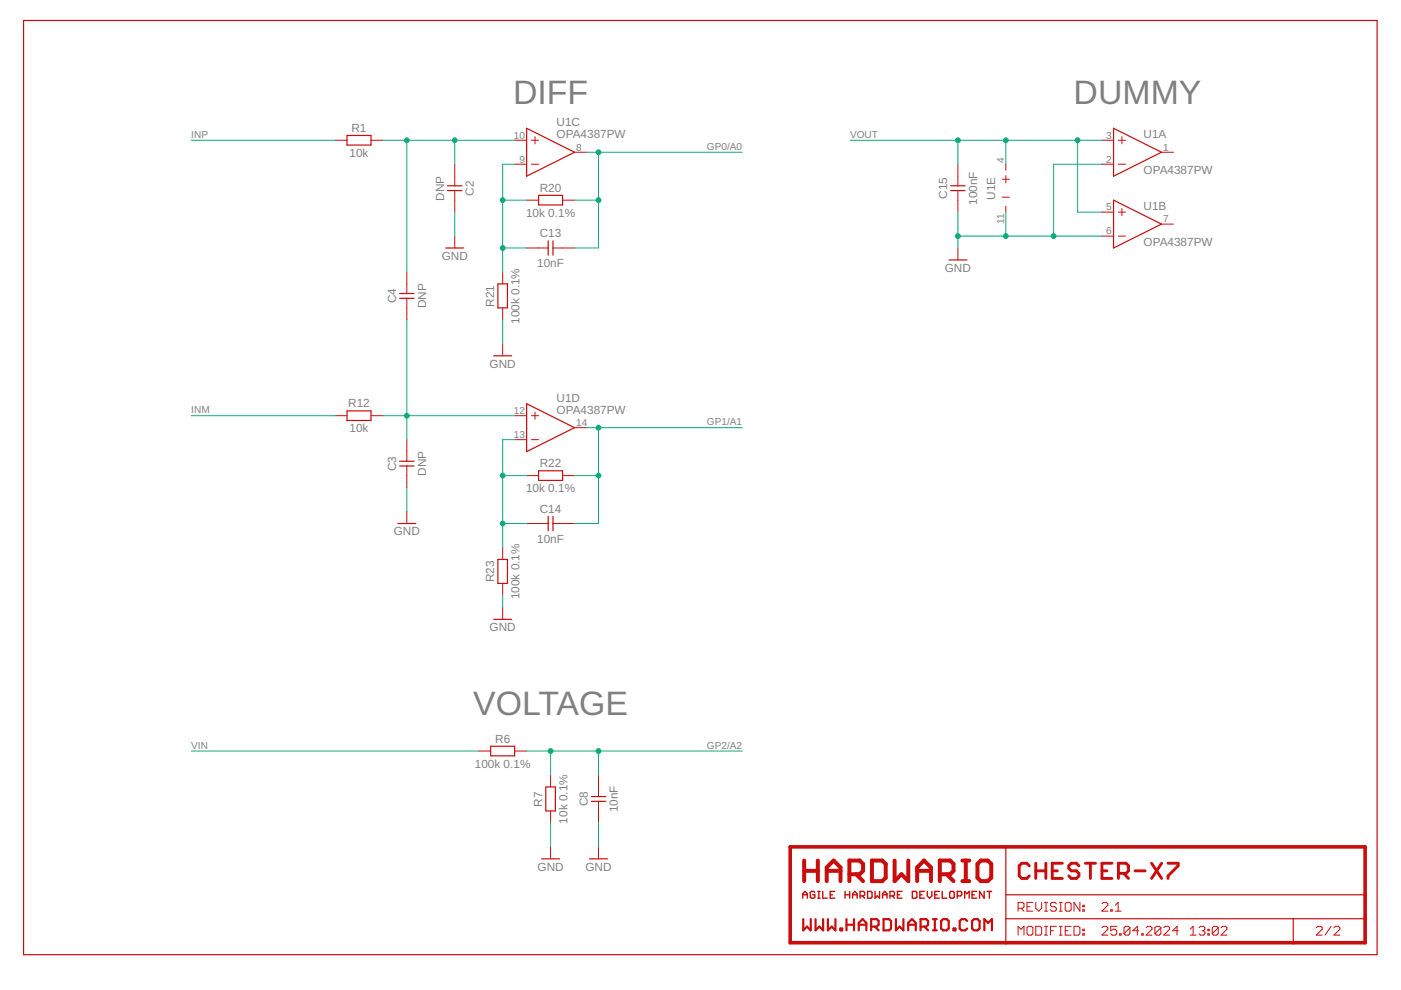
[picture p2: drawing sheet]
<svg xmlns="http://www.w3.org/2000/svg" width="297mm" height="210mm" viewBox="0 0 297 210" stroke-linecap="round" stroke-linejoin="round" font-family="sans-serif">
<g fill="none" stroke="#c90d0c" stroke-width=".61">
<path d="M218.2 183.6l-.5-.6h-1.1l-.5 .6v2.1l.5 .5h1.1l.5-.5M219.6 183v3.2M219.6 184.6h2.1M221.7 183v3.2M223.1 184.6h1.1M225.2 183h-2.1v3.2h2.1M228.7 183.6l-.5-.6h-1.1l-.5 .6v.5l.5 .5h1.1l.5 .6v.5l-.5 .5h-1.1l-.5-.5M230.1 183h2.2M231.2 183v3.2M233.6 184.6h1.1M235.8 183h-2.2v3.2h2.2M237.1 185.2h1.6l.6-.6v-1l-.6-.6h-1.6v3.2"/>
<path d="M238.2 185.2l1.1 1M240.6 184.6h2.2M244.2 183l2.1 3.2M246.3 183l-2.1 3.2M247.6 183h2.2v.6l-2.2 2.1v.5"/>
</g>
<g fill="none" stroke="#c90d0c" stroke-width=".21">
<path d="M71 29.7h2.6M78.7 29.7h2.5M96.4 34.8v4.6M109.1 29.7h2.6M109.1 34.8h2.6M112.7 29.7h1.5M112.7 34.8h1.5M113.4 29v1.5M121.8 32.3h2.6M203.1 34.8v4.6M212.5 38h1.5M213.3 34.8v1.3"/>
<path d="M213.3 37.2v1.6M233.6 29.7h2.5M233.6 34.8h2.5M237.1 29.7h1.5M237.1 34.8h1.5M237.9 29v1.5M246.3 32.3h2.5M86.3 57.7v4.5M96.4 40.4v4.6M96.4 50.1v2.5M106.6 57.7v2.5M111.7 42.4h2.5"/>
<path d="M111.7 52.6h4.5M117.2 52.6h4.6M119.3 42.4h2.5M203.1 40.4v4.6M203.1 52.6v2.5M212.5 41.8h1.5M213.3 43.7v1.3M233.6 45h2.5M233.6 50.1h2.5M237.1 45h1.5M237.1 50.1h1.5M237.9 44.2v1.5"/>
<path d="M246.3 47.5h2.5M86.3 63.2v4.6M106.6 65.3v2.5M106.6 72.9v2.5M71 88.1h2.6M78.7 88.1h2.5M86.3 93.2v4.6M86.3 98.8v4.6M109.1 88.1h2.6M109.1 93.2h2.6M112.7 88.1h1.5M112.7 93.2h1.5"/>
<path d="M113.4 87.4v1.5M121.8 90.7h2.6M86.3 108.5v2.5M106.6 116.1v2.5M111.7 100.8h2.5M111.7 111h4.5M117.2 111h4.6M119.3 100.8h2.5M106.6 123.7v2.5M106.6 128.8v2.5M101.5 159.2h2.5M109.1 159.2h2.6"/>
<path d="M116.7 164.3v2.6M116.7 171.9v2.6M116.7 179.6v2.5M126.9 164.3v4.6M126.9 169.9v4.6M126.9 179.6v2.5M215.9 192.6h.9l.3-.3v-.7l-.3-.3h-.9v1.9M215.9 198.3v-1.9l.6 .6 .6-.6v1.9M216.5 192.6l.6 .6M217.7 196.7l.3-.3h.7l.3 .3v1.3l-.3 .3h-.7l-.3-.3zM217.7 192.3h.7M219 191.3h-1.3v1.9h1.3"/>
<path d="M219.6 196.4h.9l.4 .3v1.3l-.4 .3h-.9zM219.6 191.3v1.3l.6 .6 .7-.6v-1.3M221.5 198.3h.6M221.5 196.4h.6M221.5 193.2h.6M221.5 191.3h.6M221.8 191.3v1.9M221.8 196.4v1.9M222.7 197.3h.7M224 196.4h-1.3v1.9M224 191.6l-.3-.3h-.7l-.3 .3v.3l.3 .4h.7l.3 .3v.3l-.3 .3h-.7l-.3-.3M224.6 198.3h.6"/>
<path d="M224.6 196.4h.6M224.6 193.2h.6M224.6 191.3h.6M224.9 191.3v1.9M224.9 196.4v1.9M225.8 197.3h.7M225.8 191.6l.3-.3h.7l.3 .3v1.3l-.3 .3h-.7l-.3-.3zM227.1 196.4h-1.3v1.9h1.3M227.7 196.4h.9l.4 .3v1.3l-.4 .3h-.9zM229 191.3v1.9l-1.3-1.9v1.9M229.6 198h.3v.3h-.3zM229.6 197h.3v.3h-.3z"/>
<path d="M229.6 192.9h.3v.3h-.3zM229.6 191.9h.3v.4h-.3zM233.6 196.7l.4-.3h.6l.3 .3v.3l-1.3 1.3h1.3M233.6 191.6l.4-.3h.6l.3 .3v.3l-1.3 1.3h1.3M235.5 192.9h.3v.3h-.3zM236.5 193.2h1.2M236.5 191.9l.6-.6v1.9M236.8 196.4h-1.3v.9l.6-.3h.4l.3 .3v.7l-.3 .3h-.7l-.3-.3M237.4 198h.3v.3h-.3zM239.6 196.7v1.3l-.4 .3h-.6l-.3-.3M239.6 196.7l-.4-.3h-.6l-.3 .3v1.3M239.6 196.7l-1.3 1.3"/>
<path d="M241.4 197.3h-1.2l.9-.9v1.9M242.1 198h.3v.3h-.3zM243 196.7l.3-.3h.6l.3 .3v.3l-1.2 1.3h1.2M246.1 196.7v1.3l-.3 .3h-.6l-.3-.3M246.1 196.7l-.3-.3h-.6l-.3 .3v1.3M246.1 196.7l-1.2 1.3M246.7 196.7l.4-.3h.6l.3 .3v.3l-1.3 1.3h1.3M249.9 197.3h-1.3l1-.9v1.9M252.3 198.3h1.3M252.3 197l.7-.6v1.9M254.2 196.7l.3-.3h.7l.3 .3v.3l-.3 .3M254.8 197.3h.4"/>
<path d="M255.2 197.3l.3 .4v.3l-.3 .3h-.7l-.3-.3M256.1 198h.3v.3h-.3zM256.1 197h.3v.3h-.3zM258.3 196.7v1.3l-.3 .3h-.7l-.3-.3M258.3 196.7l-.3-.3h-.7l-.3 .3v1.3M258.3 196.7l-1.3 1.3M258.9 196.7l.3-.3h.6l.3 .3v.3l-1.2 1.3h1.2M279.1 196.7l.3-.3h.6l.3 .3v.3l-1.2 1.3h1.2M282.2 196.4l-1.3 1.9M282.8 196.7l.3-.3h.7l.3 .3v.3l-1.3 1.3h1.3"/>
</g>
<path d="M167.5 179.6h121.9v20.3h-121.9z" fill="none" stroke="#c90d0c" stroke-width=".76"/>
<g fill="none" stroke="#c90d0c" stroke-width=".25">
<path d="M5 4.3h287v198.1h-287zM73.6 28.7h5.1v2.1h-5.1zM94.9 39.4h3M111.7 27.2l10.1 5.1-10.1 5.1zM201.6 39.4h3M236.1 27.2l10.2 5.1-10.2 5.1zM94.5 52.6h3.8M94.9 40.4h3M114.2 41.4h5.1v2.1h-5.1zM116.2 51.1v3M117.2 51.1v3M201.2 55.1h3.8"/>
<path d="M201.6 40.4h3M236.1 42.4l10.2 5.1-10.2 5.1zM84.7 63.2h3.1M84.7 62.2h3.1M104.7 75.4h3.8M105.6 60.2h2v5.1h-2zM73.6 87.1h5.1v2.1h-5.1zM84.7 98.8h3.1M84.7 97.8h3.1M111.7 85.6l10.1 5.1-10.1 5.1zM114.2 99.8h5.1v2.1h-5.1zM84.3 111h3.9"/>
<path d="M105.6 118.6h2v5.1h-2zM116.2 109.5v3M117.2 109.5v3M104.7 131.3h3.8M104 158.2h5.1v2.1h-5.1zM115.7 166.9h2.1v5h-2.1zM125.4 169.9h3M125.4 168.9h3M213.3 179.6v20.3M114.8 182.1h3.8M125 182.1h3.8M213.3 189.7h76.1"/>
<path d="M213.3 194.8h76.1M274.2 194.8v5.1"/>
</g>
<g fill="none" stroke="#c90d0c" stroke-width=".85">
<path d="M170.5 182.5v4.3M170.5 184.6h2.9M173.4 182.5v4.3M175.3 184.6h2.9M175.3 186.8v-2.9l1.4-1.4 1.5 1.4v2.9M180.1 185.4h2.2l.7-.8v-1.4l-.7-.7h-2.2v4.3M181.5 185.4l1.5 1.4M184.9 182.5h2.1l.8 .7v2.9l-.8 .7h-2.1zM189.7 182.5v4.3l1.4-1.4 1.5 1.4v-4.3M194.5 184.6h2.9M194.5 186.8v-2.9l1.4-1.4 1.5 1.4v2.9M199.3 185.4h2.1l.8-.8v-1.4l-.8-.7h-2.1v4.3"/>
<path d="M200.7 185.4l1.5 1.4M204 182.5h1.5M204 186.8h1.5M204.8 182.5v4.3M208 182.5h1.4l.8 .7v2.9l-.8 .7h-1.4l-.8-.7v-2.9z"/>
</g>
<g fill="none" stroke="#c90d0c" stroke-width=".3">
<path d="M170.2 190.4v-.9l.5-.5 .5 .5v.9M170.2 189.7h1M172.8 189.2l-.3-.2h-.5l-.2 .2v1l.2 .2h.5l.3-.2v-.5h-.5M173.4 189h.5M173.4 190.4h.5M173.6 189v1.4M174.4 189v1.4h1M176 189.7h.5M177 189h-1v1.4h1M179.2 189.7h.9M179.2 189v1.4M180.1 189v1.4"/>
<path d="M180.8 189.7h.9M180.8 190.4v-.9l.5-.5 .4 .5v.9M182.4 189.9h.7l.2-.2v-.5l-.2-.2h-.7v1.4M182.8 189.9l.5 .5M183.9 189h.8l.2 .2v1l-.2 .2h-.8zM185.5 189v1.4l.5-.5 .5 .5v-1.4M187.1 189.7h1M187.1 190.4v-.9l.5-.5 .5 .5v.9M188.7 189.9h.7l.3-.2v-.5l-.3-.2h-.7v1.4M189.2 189.9l.5 .5M190.3 189.7h.5M191.2 189h-.9v1.4h.9"/>
<path d="M193.4 189h.8l.2 .2v1l-.2 .2h-.8zM195 189.7h.5M196 189h-1v1.4h1M196.6 189v.9l.5 .5 .5-.5v-.9M198.2 189.7h.5M199.2 189h-1v1.4h1M199.8 189v1.4h.9M201.6 189h.5l.2 .2v1l-.2 .2h-.5l-.2-.2v-1zM202.9 189.9h.8l.2-.2v-.5l-.2-.2h-.8v1.4M204.5 190.4v-1.4l.5 .5 .5-.5v1.4M206.1 189.7h.5M207.1 189h-1v1.4h1"/>
<path d="M208.7 189v1.4l-1-1.4v1.4M209.3 189h.9M209.8 189v1.4"/>
</g>
<g fill="none" stroke="#c90d0c" stroke-width=".47">
<path d="M170.3 194.9v2.4l.8-.8 .8 .8v-2.4M172.9 194.9v2.4l.8-.8 .8 .8v-2.4M175.5 194.9v2.4l.8-.8 .8 .8v-2.4M178.2 196.9h.4v.4h-.4zM179.5 194.9v2.4M179.5 196.1h1.6M181.1 194.9v2.4M182.1 196.1h1.6M182.1 197.3v-1.6l.8-.8 .8 .8v1.6M184.7 196.5h1.2l.4-.4v-.8l-.4-.4h-1.2v2.4M185.5 196.5l.8 .8M187.3 194.9h1.2l.4 .4v1.6l-.4 .4h-1.2z"/>
<path d="M189.9 194.9v2.4l.8-.8 .8 .8v-2.4M192.6 196.1h1.6M192.6 197.3v-1.6l.8-.8 .8 .8v1.6M195.2 196.5h1.2l.4-.4v-.8l-.4-.4h-1.2v2.4M196 196.5l.8 .8M197.8 197.3h.8M197.8 194.9h.8M198.2 194.9v2.4M199.5 195.3l.4-.4h.8l.4 .4v1.6l-.4 .4h-.8l-.4-.4zM202.2 196.9h.4v.4h-.4zM205.1 195.3l-.4-.4h-.8l-.4 .4v1.6l.4 .4h.8l.4-.4M206.1 195.3l.4-.4h.8l.4 .4v1.6l-.4 .4h-.8l-.4-.4z"/>
<path d="M208.7 197.3v-2.4l.8 .8 .8-.8v2.4"/>
</g>
<g fill="none" stroke="#0dab76" stroke-width=".21">
<path d="M40.6 29.7h30.4M81.2 29.7h27.9M86.3 29.7v28M96.4 29.7v5.1M109.1 34.8h-2.5v22.9M124.4 32.3h33M126.9 32.3v20.3h-5.1M180.2 29.7h53.4M203.1 29.7v5.1M213.3 29.7v5.1M228.5 29.7v15.3h5.1M233.6 34.8h-10.2v15.3"/>
<path d="M96.4 45v5.1M106.6 42.4h5.1M106.6 52.6h5.1M121.8 42.4h5.1M203.1 45v7.6M203.1 50.1h30.5M213.3 45v5.1M86.3 67.8v25.4M106.6 67.8v5.1M40.6 88.1h30.4M81.2 88.1h27.9M109.1 93.2h-2.5v22.9"/>
<path d="M124.4 90.7h33M126.9 90.7v20.3h-5.1M86.3 103.4v5.1M106.6 100.8h5.1M106.6 111h5.1M121.8 100.8h5.1M106.6 126.2v2.6M40.6 159.2h60.9M111.7 159.2h45.7M116.7 159.2v5.1M126.9 159.2v5.1M116.7 174.5v5.1"/>
<path d="M126.9 174.5v5.1"/>
</g>
<g fill="#0dab76" stroke="#0dab76" stroke-width=".21">
<circle cx="203.1" cy="50.1" r=".51"/>
<circle cx="213.3" cy="50.1" r=".51"/>
<circle cx="223.4" cy="50.1" r=".51"/>
<circle cx="203.1" cy="29.7" r=".51"/>
<circle cx="213.3" cy="29.7" r=".51"/>
<circle cx="228.5" cy="29.7" r=".51"/>
<circle cx="116.7" cy="159.2" r=".51"/>
<circle cx="126.9" cy="159.2" r=".51"/>
<circle cx="126.9" cy="32.3" r=".51"/>
<circle cx="126.9" cy="42.4" r=".51"/>
<circle cx="126.9" cy="90.7" r=".51"/>
<circle cx="126.9" cy="100.8" r=".51"/>
<circle cx="96.4" cy="29.7" r=".51"/>
<circle cx="86.3" cy="29.7" r=".51"/>
<circle cx="86.3" cy="88.1" r=".51"/>
<circle cx="106.6" cy="42.4" r=".51"/>
<circle cx="106.6" cy="52.6" r=".51"/>
<circle cx="106.6" cy="100.8" r=".51"/>
<circle cx="106.6" cy="111" r=".51"/>
</g>
<g font-size="7.2" fill="#808080">
<text x="108.8" y="22.1">DIFF</text>
<text x="227.6" y="22.1">DUMMY</text>
<text x="100.3" y="151.6">VOLTAGE</text>
</g>
<g font-size="2.5" fill="#808080">
<text x="74.5" y="28">R1</text>
<text x="118" y="29.4">OPA4387PW</text>
<text x="118" y="26.8">U1C</text>
<text x="242.5" y="29.4">U1A</text>
<text x="74.1" y="33.3">10k</text>
<text x="100.5" y="41.5" transform="rotate(-90 100.5 41.5)">C2</text>
<text x="114.5" y="40.7">R20</text>
<text x="242.5" y="37">OPA4387PW</text>
<text x="94.1" y="42.5" transform="rotate(-90 94.1 42.5)">DNP</text>
<text x="111.5" y="46">10k 0.1%</text>
<text x="200.8" y="42.2" transform="rotate(-90 200.8 42.2)">C15</text>
<text x="207.2" y="43.4" transform="rotate(-90 207.2 43.4)">100nF</text>
<text x="211" y="42.3" transform="rotate(-90 211 42.3)">U1E</text>
<text x="242.5" y="44.6">U1B</text>
<text x="114.5" y="50.3">C13</text>
<text x="242.5" y="52.2">OPA4387PW</text>
<text x="93.6" y="55.1">GND</text>
<text x="113.9" y="56.7">10nF</text>
<text x="200.3" y="57.7">GND</text>
<text x="84" y="64.3" transform="rotate(-90 84 64.3)">C4</text>
<text x="90.3" y="65.4" transform="rotate(-90 90.3 65.4)">DNP</text>
<text x="104.8" y="65" transform="rotate(-90 104.8 65)">R21</text>
<text x="110.1" y="68.7" transform="rotate(-90 110.1 68.7)">100k 0.1%</text>
<text x="103.8" y="78">GND</text>
<text x="73.8" y="86.4">R12</text>
<text x="118" y="87.8">OPA4387PW</text>
<text x="118" y="85.2">U1D</text>
<text x="74.1" y="91.7">10k</text>
<text x="84" y="99.9" transform="rotate(-90 84 99.9)">C3</text>
<text x="90.3" y="100.9" transform="rotate(-90 90.3 100.9)">DNP</text>
<text x="114.5" y="99.1">R22</text>
<text x="111.5" y="104.4">10k 0.1%</text>
<text x="83.5" y="113.5">GND</text>
<text x="114.5" y="108.7">C14</text>
<text x="113.9" y="115.1">10nF</text>
<text x="104.8" y="123.4" transform="rotate(-90 104.8 123.4)">R23</text>
<text x="110.1" y="127.1" transform="rotate(-90 110.1 127.1)">100k 0.1%</text>
<text x="103.8" y="133.9">GND</text>
<text x="105" y="157.5">R6</text>
<text x="100.7" y="162.8">100k 0.1%</text>
<text x="115" y="171" transform="rotate(-90 115 171)">R7</text>
<text x="124.6" y="171" transform="rotate(-90 124.6 171)">C8</text>
<text x="131" y="172.2" transform="rotate(-90 131 172.2)">10nF</text>
<text x="120.3" y="174.6" transform="rotate(-90 120.3 174.6)">10k 0.1%</text>
<text x="114" y="184.6">GND</text>
<text x="124.1" y="184.6">GND</text>
</g>
<g font-size="2.1" fill="#808080">
<text x="40.6" y="29.2">INP</text>
<text x="108.9" y="29.4">10</text>
<text x="180.2" y="29.2">VOUT</text>
<text x="234.6" y="29.4">3</text>
<text x="110.1" y="34.5">9</text>
<text x="122.2" y="31.9">8</text>
<text x="149.9" y="31.8">GP0/A0</text>
<text x="212.9" y="34.5" transform="rotate(-90 212.9 34.5)">4</text>
<text x="234.6" y="34.5">2</text>
<text x="246.6" y="31.9">1</text>
<text x="212.9" y="47.5" transform="rotate(-90 212.9 47.5)">11</text>
<text x="234.6" y="44.6">5</text>
<text x="246.6" y="47.2">7</text>
<text x="234.6" y="49.7">6</text>
<text x="40.6" y="87.6">INM</text>
<text x="108.9" y="87.8">12</text>
<text x="108.9" y="92.9">13</text>
<text x="122.2" y="90.3">14</text>
<text x="149.9" y="90.2">GP1/A1</text>
<text x="40.6" y="158.7">VIN</text>
<text x="149.9" y="158.7">GP2/A2</text>
</g>
</svg>
